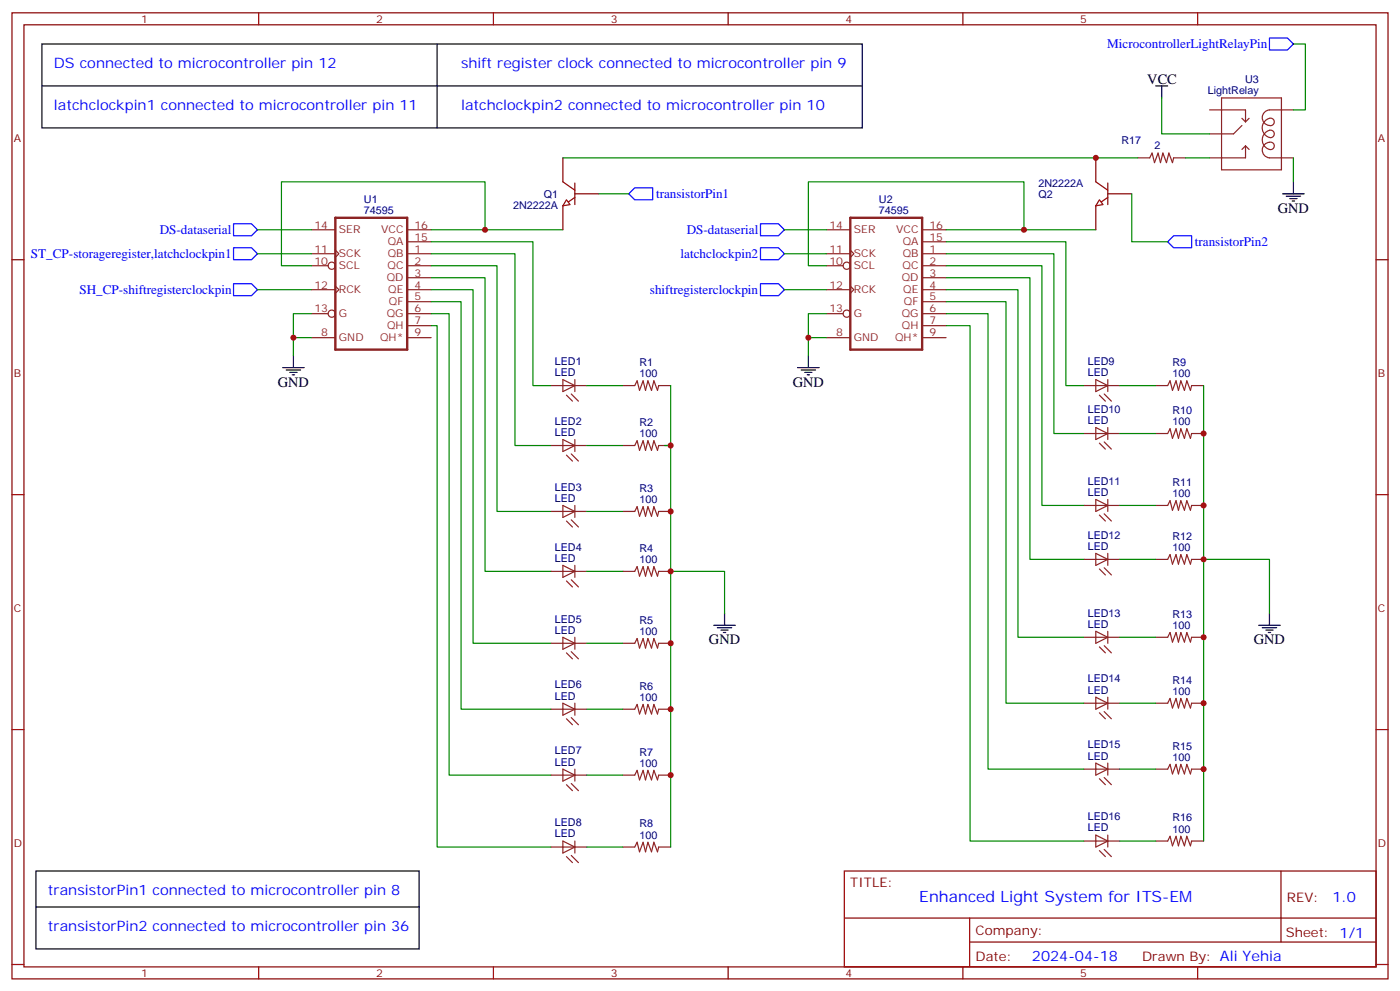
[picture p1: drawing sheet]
<svg xmlns="http://www.w3.org/2000/svg" width="412mm" height="292mm" viewBox="0 0 412 292" stroke-linecap="round" stroke-linejoin="round" font-family="sans-serif">
<g fill="none" stroke="#870000" stroke-width=".35">
<path d="M3.5 3.8h405.4v284.3h-405.4zM7.1 7.3h398.2v277.3h-398.2zM76.2 3.8v3.5M145.3 3.8v3.5M214.5 3.8v3.5M283.6 3.8v3.5M352.8 3.8v3.5M322.8 53.5l3.5 2.5M326.3 58.1l-3.5 2.5M326.3 53.9v6.3M3.5 76.4h3.6M405.3 76.4h3.6"/>
<path d="M3.5 145.6h3.6M405.3 145.6h3.6M3.5 214.7h3.6M405.3 214.7h3.6M248.7 256.4h156.6v28.2h-156.6zM377.3 256.4v20.9M248.7 270.2h156.5M285.6 277.3h119.6M285.6 270.2v14.1M3.5 283.9h3.6M76.2 284.6v3.5M145.3 284.6v3.5"/>
<path d="M214.5 284.6v3.5M283.6 284.6v3.5M352.8 284.6v3.5M405.3 283.9h3.6"/>
</g>
<path d="M98.8 64.1h21.1v38.8h-21.1zM250.5 64.1h21.1v38.8h-21.1z" fill="none" stroke="#8c2424" stroke-width=".71"/>
<g fill="none" stroke="#8c2424" stroke-width=".35">
<path d="M356.3 32.3h10.6v3.6M359.8 28.8h17.7v21.2h-17.7zM365.8 36.9l-2.4 2.5h-7.1M365.8 34.8l1.1 1.1M367.9 34.8l-1 1.1M381 32.3h-7.1a2.29 2.29 0 0 0-2 2.8 2.29 2.29 0 0 0 3 1.7 1.14 1.14 0 0 0 .2-1.6 1.14 1.14 0 0 0-1.6-.2 2.86 2.86 0 0 0-1.6 3.2 2.86 2.86 0 0 0 2.7 2.3 1.13 1.13 0 0 0 .6-1.7 1.13 1.13 0 0 0-1.7-.3 2.87 2.87 0 0 0-1.6 3.2 2.87 2.87 0 0 0 2.7 2.3 1.1 1.1 0 0 0 .7-1.4 1.1 1.1 0 0 0-1.4-.7 2.3 2.3 0 0 0-2.1 2.3 2.3 2.3 0 0 0 2.1 2.3h7.1M366.9 42.9v3.6h-10.6M366.9 42.9l-1.1 1.1M366.9 42.9l1 1.1M91.7 74.7h7.1M91.7 78.2h5M91.7 67.6h7.1"/>
<path d="M98.8 73.6l1 1.1-1 1M119.9 74.7h7.1M119.9 78.2h7.1M119.9 67.6h7.1M119.9 71.2h7.1M243.4 74.7h7.1M243.4 78.2h5M243.4 67.6h7.1M250.5 73.6l1 1.1-1 1M271.6 74.7h7.1M271.6 78.2h7.1M271.6 67.6h7.1"/>
<path d="M271.6 71.2h7.1M91.7 85.3h7.1M91.7 92.3h5M91.7 99.4h7.1M98.8 84.2l1 1.1-1 1M119.9 81.7h7.1M119.9 85.3h7.1M119.9 88.8h7.1M119.9 92.3h7.1M119.9 95.8h7.1M119.9 99.4h7.1M243.4 85.3h7.1"/>
<path d="M243.4 92.3h5M243.4 99.4h7.1M250.5 84.2l1 1.1-1 1M271.6 81.7h7.1M271.6 85.3h7.1M271.6 88.8h7.1M271.6 92.3h7.1M271.6 95.8h7.1M271.6 99.4h7.1M162.3 113.5h10.6M165.8 111.7l3.5 1.8-3.5 1.8zM166.9 116.3l1.7 1.8"/>
<path d="M168.3 116l2.1 2.1M169.3 111.7v3.6M183.4 113.5h3.6l.7-1.4 .7 2.8 1-2.8 .7 2.8 .8-2.8 1 2.8 .7-2.8 1.1 2.8 .3-1.4h3.6M319.3 113.5h10.5M322.8 111.7l3.5 1.8-3.5 1.8zM323.8 116.3l1.8 1.8M325.3 116l2.1 2.1M326.3 111.7v3.6M340.4 113.5h3.6l.7-1.4 .7 2.8 1-2.8 .7 2.8 .7-2.8 1.1 2.8 .7-2.8 1.1 2.8 .3-1.4h3.5M162.3 131.1h10.6M165.8 129.4l3.5 1.7-3.5 1.8zM166.9 133.9l1.7 1.8"/>
<path d="M168.3 133.6l2.1 2.1M169.3 129.4v3.5M183.4 131.1h3.6l.7-1.4 .7 2.8 1-2.8 .7 2.8 .8-2.8 1 2.8 .7-2.8 1.1 2.8 .3-1.4h3.6M319.3 127.6h10.5M322.8 125.8l3.5 1.8-3.5 1.8zM323.8 130.4l1.8 1.8M325.3 130.1l2.1 2.1M326.3 125.8v3.6M340.4 127.6h3.6l.7-1.4 .7 2.8 1-2.8 .7 2.8 .7-2.8 1.1 2.8 .7-2.8 1.1 2.8 .3-1.4h3.5M162.3 150.5h10.6M165.8 148.8l3.5 1.7-3.5 1.8zM166.9 153.4l1.7 1.7"/>
<path d="M168.3 153l2.1 2.1M169.3 148.8v3.5M183.4 150.5h3.6l.7-1.4 .7 2.8 1-2.8 .7 2.8 .8-2.8 1 2.8 .7-2.8 1.1 2.8 .3-1.4h3.6M319.3 148.8h10.5M322.8 147l3.5 1.8-3.5 1.7zM323.8 151.6l1.8 1.8M325.3 151.2l2.1 2.2M326.3 147v3.5M340.4 148.8h3.6l.7-1.4 .7 2.8 1-2.8 .7 2.8 .7-2.8 1.1 2.8 .7-2.8 1.1 2.8 .3-1.4h3.5M162.3 168.2h10.6M165.8 166.4l3.5 1.8-3.5 1.7zM166.9 171l1.7 1.8"/>
<path d="M168.3 170.6l2.1 2.2M169.3 166.4v3.5M183.4 168.2h3.6l.7-1.4 .7 2.8 1-2.8 .7 2.8 .8-2.8 1 2.8 .7-2.8 1.1 2.8 .3-1.4h3.6M319.3 164.6h10.5M322.8 162.9l3.5 1.7-3.5 1.8zM323.8 167.5l1.8 1.7M325.3 167.1l2.1 2.1M326.3 162.9v3.5M340.4 164.6h3.6l.7-1.4 .7 2.9 1-2.9 .7 2.9 .7-2.9 1.1 2.9 .7-2.9 1.1 2.9 .3-1.5h3.5M162.3 189.3h10.6M165.8 187.6l3.5 1.7-3.5 1.8zM166.9 192.2l1.7 1.7"/>
<path d="M168.3 191.8l2.1 2.1M169.3 187.6v3.5M183.4 189.3h3.6l.7-1.4 .7 2.8 1-2.8 .7 2.8 .8-2.8 1 2.8 .7-2.8 1.1 2.8 .3-1.4h3.6M319.3 187.6h10.5M322.8 185.8l3.5 1.8-3.5 1.7zM323.8 190.4l1.8 1.8M325.3 190l2.1 2.2M326.3 185.8v3.5M340.4 187.6h3.6l.7-1.4 .7 2.8 1-2.8 .7 2.8 .7-2.8 1.1 2.8 .7-2.8 1.1 2.8 .3-1.4h3.5M162.3 208.7h10.6M165.8 207l3.5 1.7-3.5 1.8zM166.9 211.6l1.7 1.7"/>
<path d="M168.3 211.2l2.1 2.1M169.3 207v3.5M183.4 208.7h3.6l.7-1.4 .7 2.8 1-2.8 .7 2.8 .8-2.8 1 2.8 .7-2.8 1.1 2.8 .3-1.4h3.6M319.3 207h10.5M322.8 205.2l3.5 1.8-3.5 1.7zM323.8 209.8l1.8 1.8M325.3 209.4l2.1 2.2M326.3 205.2v3.5M340.4 207h3.6l.7-1.4 .7 2.8 1-2.8 .7 2.8 .7-2.8 1.1 2.8 .7-2.8 1.1 2.8 .3-1.4h3.5M162.3 228.1h10.6M165.8 226.4l3.5 1.7-3.5 1.8zM166.9 231l1.7 1.7"/>
<path d="M168.3 230.6l2.1 2.1M169.3 226.4v3.5M183.4 228.1h3.6l.7-1.4 .7 2.9 1-2.9 .7 2.9 .8-2.9 1 2.9 .7-2.9 1.1 2.9 .3-1.5h3.6M319.3 226.4h10.5M322.8 224.6l3.5 1.8-3.5 1.7zM323.8 229.2l1.8 1.8M325.3 228.8l2.1 2.2M326.3 224.6v3.5M340.4 226.4h3.6l.7-1.4 .7 2.8 1-2.8 .7 2.8 .7-2.8 1.1 2.8 .7-2.8 1.1 2.8 .3-1.4h3.5M162.3 249.3h10.6M165.8 247.5l3.5 1.8-3.5 1.8zM166.9 252.1l1.7 1.8"/>
<path d="M168.3 251.8l2.1 2.1M169.3 247.5v3.6M183.4 249.3h3.6l.7-1.4 .7 2.8 1-2.8 .7 2.8 .8-2.8 1 2.8 .7-2.8 1.1 2.8 .3-1.4h3.6M319.3 247.5h10.5M322.8 245.8l3.5 1.7-3.5 1.8zM323.8 250.4l1.8 1.7M325.3 250l2.1 2.1M326.3 245.8v3.5M340.4 247.5h3.6l.7-1.4 .7 2.9 1-2.9 .7 2.9 .7-2.9 1.1 2.9 .7-2.9 1.1 2.9 .3-1.5h3.5"/>
<circle cx="97.7" cy="78.2" r="1.06"/>
<circle cx="249.4" cy="78.2" r="1.06"/>
<circle cx="97.7" cy="92.3" r="1.06"/>
<circle cx="249.4" cy="92.3" r="1.06"/>
</g>
<g fill="none" stroke="#008700" stroke-width=".35">
<path d="M75.8 67.6h15.9M75.8 74.7h15.9M127 74.7h24.7v56.4h10.6M127 71.2h30v42.3h5.3M127 78.2h19.4v72.3h15.9M127 67.6h38.8M142.9 67.6v-14.1h-60v24.7h8.8M231.1 67.6h12.3M231.1 74.7h12.3M278.7 71.2h35.3v42.3h5.3M278.7 74.7h31.7v52.9h8.9M278.7 78.2h28.2v70.6h12.4"/>
<path d="M278.7 67.6h44.1M301.6 67.6v-14.1h-63.5v24.7h5.3M75.8 85.3h15.9M86.4 99.4h5.3M91.7 92.3h-5.3v12.4M127 81.7h15.9v86.5h19.4M127 85.3h12.3v104h23M127 88.8h8.8v119.9h26.5M127 92.3h5.3v135.8h30M231.1 85.3h12.3M238.1 99.4h5.3M243.4 92.3h-5.3v12.4"/>
<path d="M278.7 81.7h24.7v82.9h15.9M278.7 88.8h17.6v118.2h23M278.7 92.3h12.3v134.1h28.3M278.7 95.8h7.1v151.7h33.5M278.7 85.3h21.2v102.3h19.4M172.9 113.5h10.5M197.6 113.5v17.6h-1.8M329.8 113.5h10.6M354.5 113.5v134M172.9 131.1h10.5M197.6 131.1v118.2M329.8 127.6h10.6"/>
<path d="M172.9 150.5h10.5M329.8 148.8h10.6M172.9 168.2h10.5M197.6 168.2h15.8v12.3M329.8 164.6h10.6M354.5 164.6h19.4v15.9M172.9 189.3h10.5M329.8 187.6h10.6M172.9 208.7h10.5M329.8 207h10.6M172.9 228.1h10.5M329.8 226.4h10.6"/>
<path d="M172.9 249.3h10.5M329.8 247.5h10.6"/>
</g>
<g fill="none" stroke="#000" stroke-width=".35">
<path d="M12.3 12.9h241.7v24.7h-241.7zM128.8 12.9v24.7M12.3 25.3h241.7M83.3 108.2h6.3M84.3 108.9h4.2M85.4 109.6h2.1M86.1 110.3h.7M86.4 104.7v3.5M234.9 108.2h6.4M236 108.9h4.2M237.1 109.6h2.1M237.8 110.3h.7"/>
<path d="M238.1 104.7v3.5M210.3 184h6.3M211.3 184.7h4.2M212.4 185.5h2.1M213.1 186.2h.7M213.4 180.5v3.5M370.8 184h6.3M371.8 184.7h4.3M372.9 185.5h2.1M373.6 186.2h.7M373.9 180.5v3.5"/>
</g>
<path d="M68.8 65.9h5.3l1.7 1.7-1.7 1.8h-5.3zM68.8 72.9h5.3l1.7 1.8-1.7 1.7h-5.3zM224 65.9h5.3l1.8 1.7-1.8 1.8h-5.3zM224 72.9h5.3l1.8 1.8-1.8 1.7h-5.3zM68.8 83.5h5.3l1.7 1.8-1.7 1.7h-5.3zM224 83.5h5.3l1.8 1.8-1.8 1.7h-5.3z" fill="none" stroke="#00f" stroke-width=".35"/>
<path d="M323.8 58.8l1.1 1.4-2.1 .4z" fill="#fff" stroke="#870000" stroke-width=".35"/>
<path d="M165.8 53.5l3.5 2.5M169.3 58.1l-3.5 2.5M169.3 53.9v6.3M322.8 46.5v7M326.3 57h7.1M322.8 60.6v7" fill="none" stroke="#870000" stroke-width=".35"/>
<path d="M166.9 58.8l1 1.4-2.1 .4z" fill="#fff" stroke="#870000" stroke-width=".35"/>
<path d="M165.8 46.5v7M169.3 57h7.1M165.8 60.6v7" fill="none" stroke="#870000" stroke-width=".35"/>
<path d="M340.4 25.3h3.6M342.2 25.3v3.5M377.8 57h6.4M378.9 57.7h4.2M379.9 58.5h2.2M380.6 59.2h.8M381 53.5v3.5M10.6 256.4h112.9v22.9h-112.9zM10.6 266.9h112.9" fill="none" stroke="#000" stroke-width=".35"/>
<path d="M381 12.9h3.5v19.4h-3.5M342.2 28.8v10.6h14.1M165.8 46.5h169.3M176.4 57h8.8M333.4 57v14.2h10.6M349.2 46.5h7.1M381 46.5v7M127 95.8h1.8v153.5h33.5" fill="none" stroke="#008700" stroke-width=".35"/>
<path d="M373.9 11.2h5.3l1.8 1.7-1.8 1.8h-5.3zM185.2 57l1.8-1.7h5.3v3.5h-5.3zM345.7 69.4h5.3v3.5h-5.3l-1.7-1.7z" fill="none" stroke="#00f" stroke-width=".35"/>
<path d="M335.1 46.5h3.6l.7-1.5 .7 2.9 1-2.9 .7 2.9 .7-2.9 1.1 2.9 .7-2.9 1.1 2.9 .3-1.4h3.5" fill="none" stroke="#8c2424" stroke-width=".35"/>
<g fill="#c00">
<circle cx="86.4" cy="99.4" r=".88"/>
<circle cx="197.6" cy="131.1" r=".88"/>
<circle cx="197.6" cy="150.5" r=".88"/>
<circle cx="197.6" cy="168.2" r=".88"/>
<circle cx="197.6" cy="189.3" r=".88"/>
<circle cx="197.6" cy="208.7" r=".88"/>
<circle cx="197.6" cy="228.1" r=".88"/>
<circle cx="354.5" cy="127.6" r=".88"/>
<circle cx="354.5" cy="148.8" r=".88"/>
<circle cx="354.5" cy="164.6" r=".88"/>
<circle cx="354.5" cy="187.6" r=".88"/>
<circle cx="354.5" cy="207" r=".88"/>
<circle cx="354.5" cy="226.4" r=".88"/>
<circle cx="238.1" cy="99.4" r=".88"/>
<circle cx="301.6" cy="67.6" r=".88"/>
<circle cx="142.9" cy="67.6" r=".88"/>
<circle cx="322.8" cy="46.5" r=".88"/>
</g>
<text font-size="4.6" fill="#00f" x="270.8" y="265.4">Enhanced Light System for ITS-EM</text>
<g font-size="4.2" fill="#00f">
<text x="15.9" y="20">DS connected to microcontroller pin 12</text>
<text x="135.8" y="20">shift register clock connected to microcontroller pin 9</text>
<text x="15.9" y="32.3">latchclockpin1 connected to microcontroller pin 11</text>
<text x="135.8" y="32.3">latchclockpin2 connected to microcontroller pin 10</text>
<text x="14.1" y="263.4">transistorPin1 connected to microcontroller pin 8</text>
<text x="392.5" y="265.6">1.0</text>
<text x="14.1" y="274">transistorPin2 connected to microcontroller pin 36</text>
<text x="304" y="283">2024-04-18</text>
</g>
<g font-size="4.2">
<text x="338" y="24.6">VCC</text>
<text x="376.4" y="62.7">GND</text>
<text x="81.8" y="113.8">GND</text>
<text x="233.5" y="113.8">GND</text>
<text x="208.8" y="189.7">GND</text>
<text x="369.4" y="189.7">GND</text>
</g>
<g font-size="3.9" fill="#00f">
<text x="326.1" y="14.1">MicrocontrollerLightRelayPin</text>
<text x="193.2" y="58.3">transistorPin1</text>
<text x="47.1" y="68.9">DS-dataserial</text>
<text x="202.3" y="68.9">DS-dataserial</text>
<text x="9.1" y="75.9">ST_CP-storageregister,latchclockpin1</text>
<text x="200.5" y="75.9">latchclockpin2</text>
<text x="352" y="72.4">transistorPin2</text>
<text x="23.4" y="86.5">SH_CP-shiftregisterclockpin</text>
<text x="191.4" y="86.5">shiftregisterclockpin</text>
</g>
<g font-size="3.9" fill="#800">
<text x="250.5" y="260.9">TITLE:</text>
<text x="379.1" y="265.6">REV:</text>
<text x="287.4" y="275.1">Company:</text>
<text x="378.7" y="275.8">Sheet: 1/1</text>
<text x="287.4" y="282.8">Date:</text>
<text x="336.4" y="282.9">Drawn By: Ali Yehia</text>
</g>
<g font-size="3.2" fill="#800">
<text x="41.6" y="6.8">1</text>
<text x="110.8" y="6.8">2</text>
<text x="179.9" y="6.8">3</text>
<text x="249.1" y="6.8">4</text>
<text x="318.2" y="6.8">5</text>
<text x="4.1" y="41.9">A</text>
<text x="405.9" y="41.9">A</text>
<text x="4.1" y="111">B</text>
<text x="405.9" y="111">B</text>
<text x="4.1" y="180.2">C</text>
<text x="405.9" y="180.2">C</text>
<text x="4.1" y="249.3">D</text>
<text x="405.9" y="249.3">D</text>
<text x="41.6" y="287.6">1</text>
<text x="110.8" y="287.6">2</text>
<text x="179.9" y="287.6">3</text>
<text x="249.1" y="287.6">4</text>
<text x="318.2" y="287.6">5</text>
</g>
<g font-size="3.2" fill="#000080">
<text x="355.8" y="27.8">LightRelay</text>
<text x="366.7" y="24.5">U3</text>
<text x="330.3" y="42.3">R17</text>
<text x="340" y="44">2</text>
<text x="107.2" y="59.6">U1</text>
<text x="160.2" y="58.1">Q1</text>
<text x="258.9" y="59.6">U2</text>
<text x="305.9" y="55.1">2N2222A</text>
<text x="305.9" y="58.4">Q2</text>
<text x="107.2" y="62.9">74595</text>
<text x="151.2" y="61.4">2N2222A</text>
<text x="258.9" y="62.9">74595</text>
<text x="163.4" y="107.4">LED1</text>
<text x="188.4" y="107.7">R1</text>
<text x="320.4" y="107.4">LED9</text>
<text x="345.3" y="107.7">R9</text>
<text x="163.4" y="110.7">LED</text>
<text x="188.4" y="111">100</text>
<text x="320.4" y="110.7">LED</text>
<text x="345.3" y="111">100</text>
<text x="163.4" y="125">LED2</text>
<text x="188.4" y="125.4">R2</text>
<text x="320.4" y="124.8">LED</text>
<text x="320.4" y="121.5">LED10</text>
<text x="345.3" y="125.1">100</text>
<text x="345.3" y="121.8">R10</text>
<text x="163.4" y="128.3">LED</text>
<text x="188.4" y="128.7">100</text>
<text x="320.4" y="142.7">LED11</text>
<text x="345.3" y="143">R11</text>
<text x="163.4" y="147.7">LED</text>
<text x="163.4" y="144.4">LED3</text>
<text x="188.4" y="148.1">100</text>
<text x="188.4" y="144.8">R3</text>
<text x="320.4" y="145.9">LED</text>
<text x="345.3" y="146.3">100</text>
<text x="320.4" y="161.8">LED</text>
<text x="320.4" y="158.5">LED12</text>
<text x="345.3" y="158.9">R12</text>
<text x="163.4" y="165.3">LED</text>
<text x="163.4" y="162.1">LED4</text>
<text x="188.4" y="165.7">100</text>
<text x="188.4" y="162.4">R4</text>
<text x="345.3" y="162.2">100</text>
<text x="163.4" y="183.2">LED5</text>
<text x="188.4" y="183.6">R5</text>
<text x="320.4" y="184.7">LED</text>
<text x="320.4" y="181.5">LED13</text>
<text x="345.3" y="185.1">100</text>
<text x="345.3" y="181.8">R13</text>
<text x="163.4" y="186.5">LED</text>
<text x="188.4" y="186.9">100</text>
<text x="163.4" y="202.6">LED6</text>
<text x="188.4" y="203">R6</text>
<text x="320.4" y="200.9">LED14</text>
<text x="345.3" y="201.2">R14</text>
<text x="163.4" y="205.9">LED</text>
<text x="188.4" y="206.3">100</text>
<text x="320.4" y="204.2">LED</text>
<text x="345.3" y="204.5">100</text>
<text x="320.4" y="220.3">LED15</text>
<text x="345.3" y="220.6">R15</text>
<text x="163.4" y="225.3">LED</text>
<text x="163.4" y="222">LED7</text>
<text x="188.4" y="225.7">100</text>
<text x="188.4" y="222.4">R7</text>
<text x="320.4" y="223.6">LED</text>
<text x="345.3" y="223.9">100</text>
<text x="163.4" y="243.2">LED8</text>
<text x="188.4" y="243.5">R8</text>
<text x="320.4" y="244.7">LED</text>
<text x="320.4" y="241.4">LED16</text>
<text x="345.3" y="245.1">100</text>
<text x="345.3" y="241.8">R16</text>
<text x="163.4" y="246.5">LED</text>
<text x="188.4" y="246.8">100</text>
</g>
<g font-size="3.2" fill="#8d2323">
<text x="92.6" y="67.3">14</text>
<text x="99.8" y="68.7">SER</text>
<text x="112.3" y="68.7">VCC</text>
<text x="122.1" y="70.8">15</text>
<text x="122.1" y="67.3">16</text>
<text x="244.3" y="67.3">14</text>
<text x="251.5" y="68.7">SER</text>
<text x="264" y="68.7">VCC</text>
<text x="273.8" y="70.8">15</text>
<text x="273.8" y="67.3">16</text>
<text x="92.6" y="77.9">10</text>
<text x="92.6" y="74.3">11</text>
<text x="99.8" y="75.7">SCK</text>
<text x="114.2" y="75.7">QB</text>
<text x="114.2" y="72.2">QA</text>
<text x="122.1" y="74.3">1</text>
<text x="122.1" y="77.9">2</text>
<text x="244.3" y="77.9">10</text>
<text x="244.3" y="74.3">11</text>
<text x="251.5" y="75.7">SCK</text>
<text x="265.9" y="75.7">QB</text>
<text x="265.9" y="72.2">QA</text>
<text x="273.8" y="74.3">1</text>
<text x="273.8" y="77.9">2</text>
<text x="99.8" y="79.3">SCL</text>
<text x="113.9" y="82.8">QD</text>
<text x="114.2" y="79.3">QC</text>
<text x="122.1" y="81.4">3</text>
<text x="251.5" y="79.3">SCL</text>
<text x="265.6" y="82.8">QD</text>
<text x="265.9" y="79.3">QC</text>
<text x="273.8" y="81.4">3</text>
<text x="92.6" y="84.9">12</text>
<text x="99.8" y="86.3">RCK</text>
<text x="114.4" y="86.3">QE</text>
<text x="114.6" y="89.9">QF</text>
<text x="122.1" y="84.9">4</text>
<text x="122.1" y="88.4">5</text>
<text x="244.3" y="84.9">12</text>
<text x="251.5" y="86.3">RCK</text>
<text x="266.1" y="86.3">QE</text>
<text x="266.3" y="89.9">QF</text>
<text x="273.8" y="84.9">4</text>
<text x="273.8" y="88.4">5</text>
<text x="92.6" y="92">13</text>
<text x="99.8" y="93.4">G</text>
<text x="113.9" y="93.4">QG</text>
<text x="122.1" y="92">6</text>
<text x="122.1" y="95.5">7</text>
<text x="244.3" y="92">13</text>
<text x="251.5" y="93.4">G</text>
<text x="265.6" y="93.4">QG</text>
<text x="273.8" y="92">6</text>
<text x="273.8" y="95.5">7</text>
<text x="94.6" y="99">8</text>
<text x="99.8" y="100.4">GND</text>
<text x="112" y="100.4">QH*</text>
<text x="114" y="96.9">QH</text>
<text x="122.1" y="99">9</text>
<text x="246.3" y="99">8</text>
<text x="251.5" y="100.4">GND</text>
<text x="263.7" y="100.4">QH*</text>
<text x="265.7" y="96.9">QH</text>
<text x="273.8" y="99">9</text>
</g>
</svg>
